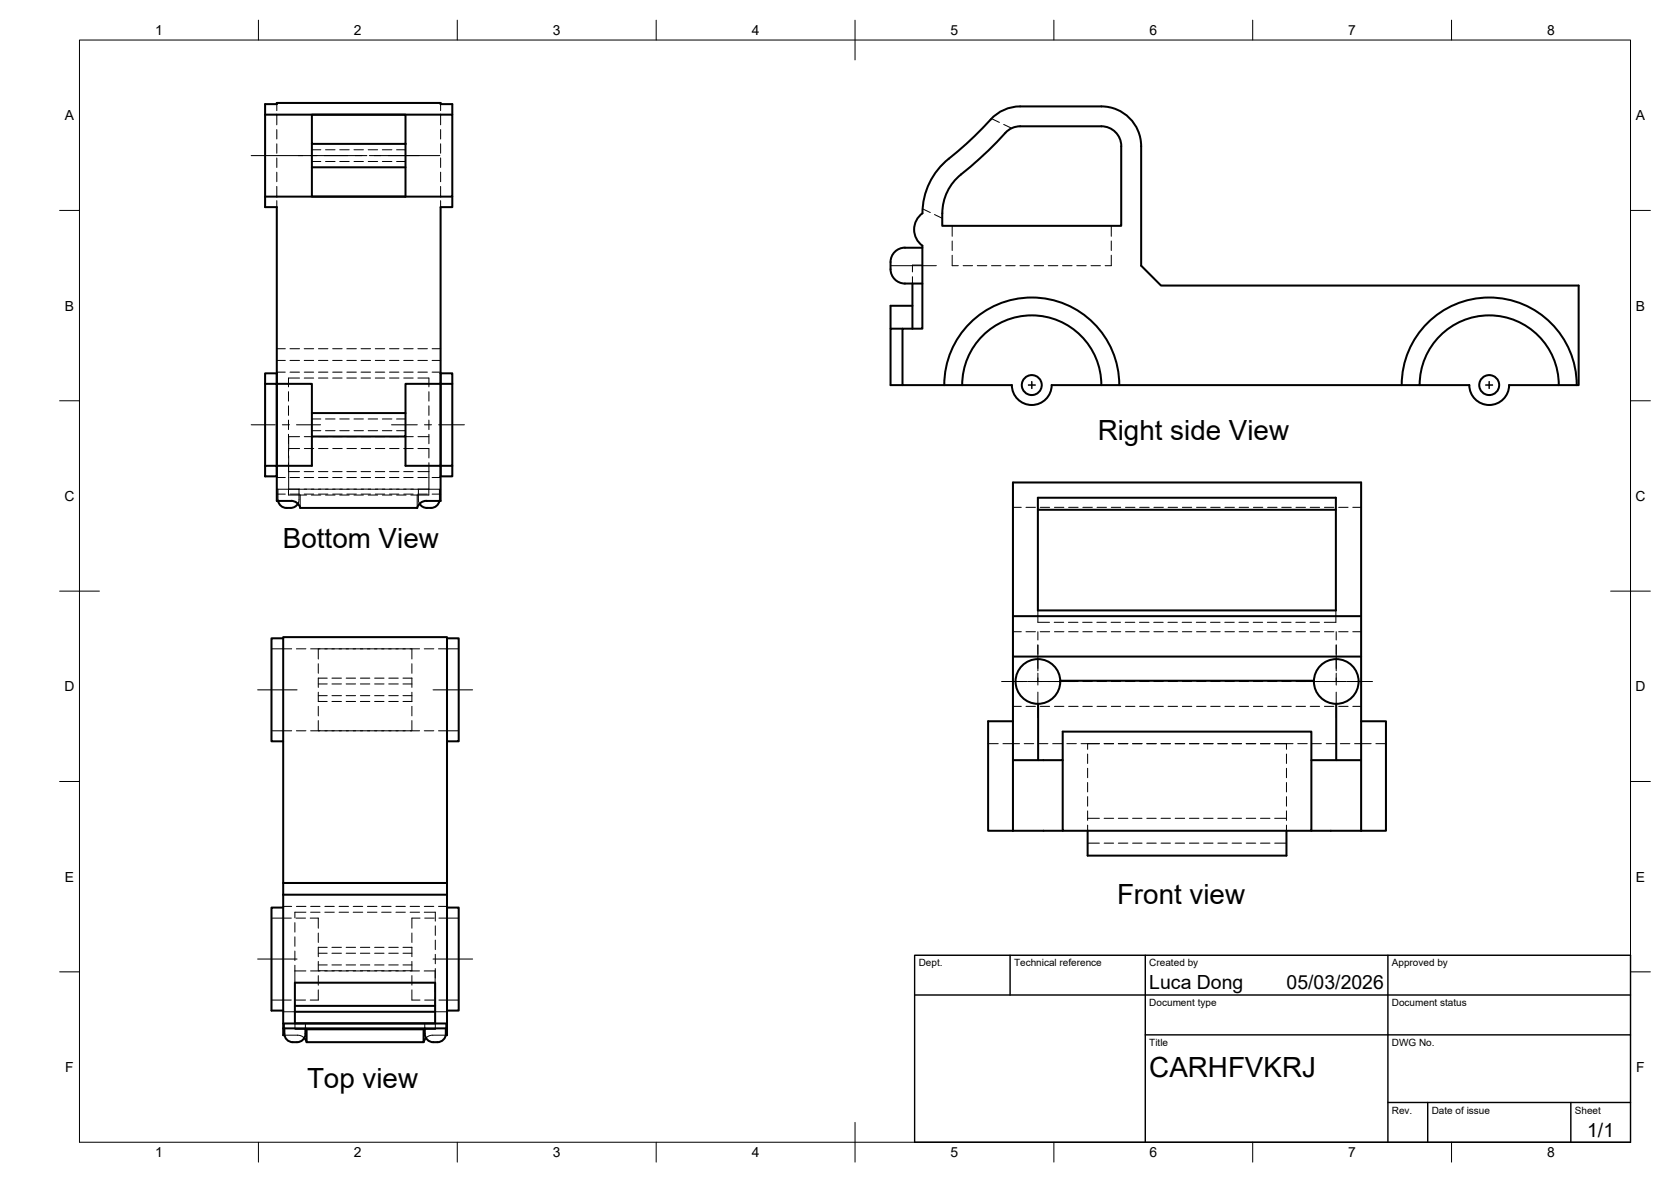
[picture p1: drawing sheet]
<svg xmlns="http://www.w3.org/2000/svg" width="420mm" height="297mm" viewBox="0 0 420 297" stroke-linecap="round" stroke-linejoin="round" font-family="sans-serif">
<!-- layer: Hidden -->
<g fill="none" stroke="#000" stroke-width=".25">
<path d="M69.6 39.7v2.4M69.6 36.1v2.4M69.6 32.6v2.3M69.6 29v2.4M69.6 26.2v1.6M78.4 37.6h2.3M81.9 37.6h2.3M85.4 37.6h2.4M89 37.6h2.4M92.6 37.6h2.4M96.1 37.6h2.4M99.7 37.6h2.3"/>
<path d="M110.8 26.2v1.6M110.8 29v2.4M110.8 32.6v2.3M110.8 36.1v2.4M110.8 39.7v2.4M249.3 29.8l2 1M252.4 31.3l2 .9M69.6 50.4v1.7M69.6 46.8v2.4M69.6 43.3v2.4M78.4 40.6h2.3M81.9 40.6h2.3"/>
<path d="M85.4 40.6h2.4M89 40.6h2.4M92.6 40.6h2.4M96.1 40.6h2.4M99.7 40.6h2.3M110.8 43.3v2.4M110.8 46.8v2.4M110.8 50.4v1.7M232 52.5l1.9 .9M235 53.9l1.9 .9M239.4 56.8v2.6M279.4 56.8v2.6"/>
<path d="M229.4 69.5v1.8h2.5M231.9 66.6h-2.5v1.7M239.4 64.1v2.7h1.6M239.4 60.6v2.4M242.2 66.8h2.3M245.7 66.8h2.4M249.3 66.8h2.4M252.9 66.8h2.3M256.5 66.8h2.3M260 66.8h2.4M263.6 66.8h2.4M267.2 66.8h2.4"/>
<path d="M270.7 66.8h2.4M274.3 66.8h2.4M279.4 64.1v2.7h-1.5M279.4 60.6v2.4M69.6 87.6h2.1M69.6 90.6h2.1M69.6 93.5h2.1M72.5 98.4v2.4M72.9 87.6h2.4M72.9 90.6h2.4M72.9 93.5h2.4M75.3 95h-2.8v2.2"/>
<path d="M76.5 87.6h2.4M76.5 90.6h2.4M76.5 95h2.4M76.5 93.5h2.4M80.1 87.6h2.3M80.1 90.6h2.3M80.1 95h2.3M80.1 93.5h2.3M83.7 87.6h2.3M83.7 90.6h2.3M83.7 95h2.3M83.7 93.5h2.3"/>
<path d="M87.2 87.6h2.4M87.2 90.6h2.4M87.2 95h2.4M87.2 93.5h2.4M90.8 87.6h2.4M90.8 90.6h2.4M90.8 95h2.4M90.8 93.5h2.4M94.4 87.6h2.3M94.4 90.6h2.3M94.4 95h2.3M94.4 93.5h2.3"/>
<path d="M97.9 87.6h2.4M97.9 90.6h2.4M97.9 95h2.4M97.9 93.5h2.4M101.5 87.6h2.4M101.5 90.6h2.4M101.5 95h2.4M101.5 93.5h2.4M105.1 87.6h2.4M105.1 90.6h2.4M105.1 95h2.7v2.2M105.1 93.5h2.4"/>
<path d="M107.8 98.4v2.4M108.6 87.6h2.2M108.6 90.6h2.2M108.6 93.5h2.2M72.5 102v2.4M72.5 105.6v2.4M72.5 109.1v2.4M72.5 112.7v2.4M72.5 116.3v2.2h2.8M72.6 114.5v8.4h2.7M72.6 112.7h2.7M75.3 109.7h-2.7v3.6"/>
<path d="M76.5 118.5h2.4M76.5 112.7h2.4M76.5 109.7h2.4M78.4 108.2h2.3M78.4 105.3h2.3M80.1 118.5h2.3M80.1 112.7h2.4M80.1 109.7h2.4M81.9 108.2h2.3M81.9 105.3h2.3M83.7 118.5h2.3M83.7 112.7h2.3"/>
<path d="M83.7 109.7h2.3M85.4 108.2h2.4M85.4 105.3h2.4M87.2 118.5h2.4M87.2 112.7h2.4M87.2 109.7h2.4M89 108.2h2.4M89 105.3h2.4M90.8 118.5h2.4M90.8 112.7h2.4M90.8 109.7h2.4M92.6 108.2h2.4"/>
<path d="M92.6 105.3h2.4M94.4 118.5h2.3M94.4 112.7h2.4M94.4 109.7h2.4M96.1 108.2h2.4M96.1 105.3h2.4M97.9 118.5h2.4M98 112.7h2.3M98 109.7h2.3M99.7 108.2h2.3M99.7 105.3h2.3M101.5 112.7h2.4"/>
<path d="M101.5 109.7h2.4M101.5 118.5h2.4M105.1 118.5h2.7M105.1 112.7h2.7v2.4M105.1 109.7h2.7M107.8 118.5v4.4h-2.7M107.8 102v2.4M107.8 105.6v2.4M107.8 109.1v2.4M107.8 116.3v2.2M69.6 120h2.1M69.6 122.9h2.9"/>
<path d="M69.6 124.2h2.1M69.9 122.9v3M72.5 122.9h2.7v1.5a3.1 3.1 0 0 1-.3 2.2M72.5 122.9v1.5h4.6M72.9 120h2.4M72.9 124.2h2.4M75.2 122.9h1.9M75.5 124.4v3.2M76.5 120h2.4M76.5 124.2h2.4M76.5 122.9h2.4M78.3 124.4h2.4"/>
<path d="M78.3 122.9h2.4M80.1 120h2.3M80.1 124.2h2.3M80.1 122.9h2.4M81.9 124.4h2.3M81.9 122.9h2.3M83.7 120h2.3M83.7 124.2h2.3M83.7 122.9h2.3M85.4 124.4h2.4M85.4 122.9h2.4M87.2 120h2.4"/>
<path d="M87.2 124.2h2.4M87.2 122.9h2.4M89 124.4h2.4M89 122.9h2.4M90.8 120h2.4M90.8 124.2h2.4M90.8 122.9h2.4M92.6 124.4h2.4M92.6 122.9h2.4M94.4 120h2.3M94.4 124.2h2.3M94.4 122.9h2.4"/>
<path d="M96.1 124.4h2.4M96.1 122.9h2.4M97.9 120h2.4M97.9 124.2h2.4M98 122.9h2.3M99.7 124.4h2.4M99.7 122.9h2.4M101.5 122.9h2.4M101.5 120h2.4M101.5 124.2h2.4M103.3 122.9h1.9M104.9 124.4v3.2"/>
<path d="M105.1 120h2.4M105.1 124.2h2.4M107.8 122.9h-2.6v1.5a3.1 3.1 0 0 0 .3 2.2M107.8 122.9v1.5h-4.5M107.8 122.9h3M108.6 120h2.2M108.6 124.2h2.2M110.5 122.9v3M254.7 127.5h2.1M258 127.5h2.3M261.6 127.5h2.3M265.1 127.5h2.4"/>
<path d="M268.7 127.5h2.4M272.3 127.5h2.4M275.8 127.5h2.4M279.4 127.5h2.4M283 127.5h2.4M286.6 127.5h2.3M290.1 127.5h2.4M293.7 127.5h2.4M297.3 127.5h2.4M300.9 127.5h2.3M304.4 127.5h2.4M308 127.5h2.4"/>
<path d="M311.6 127.5h2.3M315.2 127.5h2.3M318.7 127.5h2.4M322.3 127.5h2.4M325.9 127.5h2.4M329.4 127.5h2.4M333 127.5h2.4M336.6 127.5h2.4M340.1 127.5h2.1M254.7 158.8h2.1M258 158.8h2.3M261 153.4v3h2.9"/>
<path d="M261 158.8v2M261.6 158.8h2.3M265.1 156.4h2.4M265.1 158.8h2.4M268.6 156.4h2.4M268.7 158.8h2.4M272.2 156.4h2.4M272.3 158.8h2.4M275.8 156.4h2.4M275.8 158.8h2.4M279.4 156.4h2.3M279.4 158.8h2.4"/>
<path d="M282.9 156.4h2.4M283 158.8h2.4M286.5 156.4h2.4M286.6 158.8h2.3M290.1 156.4h2.4M290.1 158.8h2.4M293.7 156.4h2.3M293.7 158.8h2.4M297.2 156.4h2.4M297.3 158.8h2.4M300.8 156.4h2.4M300.9 158.8h2.3"/>
<path d="M304.4 156.4h2.4M304.4 158.8h2.4M308 156.4h2.3M308 158.8h2.4M311.5 156.4h2.4M311.6 158.8h2.3M315.1 156.4h2.4M315.2 158.8h2.3M318.7 156.4h2.4M318.7 158.8h2.4M322.2 156.4h2.4M322.3 158.8h2.4"/>
<path d="M325.8 156.4h2.4M325.9 158.8h2.4M329.4 156.4h2.4M329.4 158.8h2.4M333 158.8h2.4M335.9 153.4v3h-2.9M336 158.8v2M336.6 158.8h2.4M340.1 158.8h2.1M68.3 163.1h5M74.5 163.1h2.4M78.1 163.1h27.4"/>
<path d="M80 177.5v2.4M80 174v2.3M80 170.4v2.3M80 166.8v2.4M80 163.1v2.5M80 170.4h2.3M80 176.3h2.3M80 171.9h2.3M80 174.8h2.3M83.5 170.4h2.4M83.5 176.3h2.4M83.5 171.9h2.4"/>
<path d="M83.5 174.8h2.4M87 170.4h2.4M87 176.3h2.4M87 171.9h2.4M87 174.8h2.4M90.6 170.4h2.4M90.6 176.3h2.4M90.6 171.9h2.4M90.6 174.8h2.4M94.2 170.4h2.4M94.2 176.3h2.4M94.2 171.9h2.4"/>
<path d="M94.2 174.8h2.4M97.7 170.4h2.4M97.7 176.3h2.4M97.7 171.9h2.4M97.7 174.8h2.4M101.3 170.4h2.3M101.3 176.3h2.3M101.3 171.9h2.3M101.3 174.8h2.3M103.6 163.1v2.5M103.6 166.8v2.4M103.6 170.4v2.3"/>
<path d="M103.6 174v2.3M103.6 177.5v2.4M106.7 163.1h2.4M110.3 163.1h5M254.7 177.5h2.1M254.7 171.3h2.5M258 177.5h2.3M258.4 171.3h5.5M261 162v2.4M261 165.6v2.4M261 169.2v2.1M261.6 177.5h2.3"/>
<path d="M265.1 177.5h2.4M265.1 171.3h2.4M268.7 177.5h2.4M268.7 171.3h2.4M272.3 177.5h2.4M272.3 171.3h2.4M275.8 177.5h2.4M275.8 171.3h2.4M279.4 177.5h2.4M279.4 171.3h2.4M283 177.5h2.4M283 171.3h2.4"/>
<path d="M286.6 177.5h2.3M286.6 171.3h2.3M290.1 177.5h2.4M290.1 171.3h2.4M293.7 177.5h2.4M293.7 171.3h2.4M297.3 177.5h2.4M297.3 171.3h2.4M300.9 177.5h2.3M300.9 171.3h2.3M304.4 177.5h2.4M304.4 171.3h2.4"/>
<path d="M308 177.5h2.4M308 171.3h2.4M311.6 177.5h2.3M311.6 171.3h2.3M315.2 177.5h2.3M315.2 171.3h2.3M318.7 177.5h2.4M318.7 171.3h2.4M322.3 177.5h2.4M322.3 171.3h2.4M325.9 177.5h2.4M325.9 171.3h2.4"/>
<path d="M329.4 177.5h2.4M329.4 171.3h2.4M333 177.5h2.4M333 171.3h5.5M336 162v2.4M336 165.6v2.4M336 169.2v2.1M336.6 177.5h2.4M339.7 171.3h2.5M340.1 177.5h2.1M68.3 183.6h5M74.5 183.6h2.4"/>
<path d="M78.1 183.6h27.4M80 181.1v2.5M103.6 181.1v2.5M106.7 183.6h2.4M110.3 183.6h5M248.5 186.9h2.5M252.2 186.9h4.1M257.5 186.9h2.4M261.1 186.9h2.4M264.7 186.9h2.4M268.2 186.9h2.4M271.8 186.9h4.6h-2.9v1.4"/>
<path d="M273.5 189.5v2.4M273.5 193.1v2.3M273.5 196.6v2.4M277.6 186.9h2.4M281.2 186.9h2.4M284.8 186.9h2.3M288.4 186.9h2.3M291.9 186.9h2.4M295.5 186.9h2.4M299.1 186.9h2.4M302.6 186.9h2.4M306.2 186.9h2.4"/>
<path d="M309.8 186.9h2.4M313.4 186.9h2.3M316.9 186.9h2.4M320.5 186.9h4.6M323.5 196.6v2.4M323.5 193.1v2.3M323.5 189.5v2.4M323.5 186.9v1.4M326.3 186.9h2.4M329.9 186.9h2.4M333.5 186.9h2.3M337 186.9h2.4"/>
<path d="M340.6 186.9h4.2M345.9 186.9h2.6M273.5 200.2v2.4M273.5 203.8v2.4M273.5 207.4v1.4M273.5 205.6h2.9M273.5 211.9h2.9M277.6 205.6h2.4M277.6 211.9h2.4M281.2 205.6h2.4M281.2 211.9h2.4M284.8 205.6h2.3"/>
<path d="M284.8 211.9h2.3M288.4 205.6h2.3M288.4 211.9h2.3M291.9 205.6h2.4M291.9 211.9h2.4M295.5 205.6h2.4M295.5 211.9h2.4M299.1 205.6h2.4M299.1 211.9h2.4M302.6 205.6h2.4M302.6 211.9h2.4M306.2 205.6h2.4"/>
<path d="M306.2 211.9h2.4M309.8 205.6h2.4M309.8 211.9h2.4M313.4 205.6h2.3M313.4 211.9h2.3M316.9 205.6h2.4M316.9 211.9h2.4M320.5 205.6h3M320.5 211.9h3M323.5 207.4v1.4M323.5 203.8v2.4M323.5 200.2v2.4"/>
<path d="M68.3 230.7h4.9M71.2 227.8h2.1M74.1 231.9v2.3M74.1 235.4v2.4M74.1 239v2.4M74.4 230.7h2.4M74.5 227.8h2.4M76.9 229.2h-2.8v1.5M78 230.7h2v2.6M78.1 229.2h2.4M78.1 227.8h2.4M80 234.5v2.3"/>
<path d="M80 239.6h2.3M81.7 229.2h2.4M81.7 227.8h2.4M82.3 238.1l-2.3-.1v2.4M83.5 238.1h2.4M83.5 239.6h2.4M85.3 229.2h2.3M85.3 227.8h2.3M87 238.1h2.4M87 239.6h2.4M88.8 229.2h2.4M88.8 227.8h2.4"/>
<path d="M90.6 238.1h2.4M90.6 239.6h2.4M92.4 229.2h2.4M92.4 227.8h2.4M94.2 238.1h2.4M94.2 239.6h2.4M96 229.2h2.3M96 227.8h2.3M97.7 238.1h2.4M97.7 239.6h2.4M99.5 229.2h2.4M99.5 227.8h2.4"/>
<path d="M101.3 238.1l2.3-.1v2.4M101.3 239.6h2.3M103.1 229.2h2.4M103.1 227.8h2.4M103.6 234.5v2.3M105.6 230.7h-2v2.6M106.7 229.2h2.8v2.3M106.7 227.8h2.4M106.8 230.7h2.4M109.5 232.7v2.4M109.5 236.2v2.4M109.5 239.8v2.4"/>
<path d="M110.3 227.8h2.1M110.4 230.7h4.9M68.3 251.3h4.9M71.2 254.3h2.9M71.5 257.2v1.2M74.1 242.6v4.4M74.1 244h2.8M74.2 257.2v1.5h2.6M74.4 251.3h2.4M76.8 257.2v1.2M78.1 244h2.4M80 241.6v2.4"/>
<path d="M80 245.2v2.4M80 248.8v2.5h-2M80 244h2.3M80 242.5h2.3M81.7 244h2.3M83.5 244h2.4M83.5 242.5h2.4M85.2 244h2.4M87 244h2.4M87 242.5h2.4M88.8 244h2.4M90.6 244h2.4"/>
<path d="M90.6 242.5h2.4M92.4 244h2.4M94.2 244h2.4M94.2 242.5h2.4M95.9 244h2.4M97.7 244h2.4M97.7 242.5h2.4M99.5 244h2.4M101.3 244h2.3M101.3 242.5h2.3M103.1 244h2.4M103.6 248.8v2.5h2"/>
<path d="M103.6 245.2v2.4M103.6 241.6v2.4M106.7 244h2.7M106.8 251.3h2.4M106.8 257.2v1.2M109.4 254.3h3M109.4 252.8h.1M109.5 257.2v1.5h-2.7M109.5 243.4v6M109.5 250.5v2.3M110.4 251.3h4.9M112.1 257.2v1.2"/>
<path d="M71.5 260.1l3.7 .1 1.3 .6M112.1 260.1l-3.7 .1-1.3 .6"/>
</g>
<!-- layer: Visible -->
<g fill="none" stroke="#000" stroke-width=".51">
<path d="M66.7 28.8h47v20.6h-47M66.7 28.8v23.3h2.9v65v-20.6h-2.9M66.7 28.8v-2.6h2.9v-.3h41.2v.3h2.9v2.6M78.4 36.2v5.8h23.6M102 36.2h-23.6v-7.4h23.6v20.6h-23.6v-7.4M238.6 39.9a17.5 17.5 0 0 0-6.7 13.7 5 5 0 0 0 0 8.1v20.9h-5v14.2h27.5M256.5 31.7h20.4M256.5 26.7h20.4M256.5 31.7l-1.2 .2-1.1 .4-1.4 1.1a88.2 88.2 0 0 1-11.1 10.4M256.5 26.7a10 10 0 0 0-7.4 3.3 88 88 0 0 1-10.6 9.9M276.9 31.7a5 5 0 0 1 5 5M276.9 26.7a10 10 0 0 1 10 10"/>
<path d="M281.9 36.8v20h-45a15.9 15.9 0 0 1 1.5-9.1l1.8-2.5 1.5-1.4M286.9 36.8v30l5 5h105v25h-17.5M113.7 49.4v2.7h-2.9v44.4M223.9 65.9v.9a3.9 3.9 0 0 0 3.6 4.5M227.5 71.3h4.4M227.5 62.3h4.4M227.5 62.2a3.6 3.6 0 0 0-3.6 3.6M229.4 71.3v11.3M229.4 76.8h-5.5v5.8M110.8 96.5v20.6h-8.8v-7.4M110.8 96.5v23.2h2.9v-2.6M110.8 96.5h2.9v20.6h-2.9v8.8h-3.6"/>
<path d="M113.7 96.5v-2.7h-2.9v2.7h-8.8v7.3h-23.6v-7.3h-8.8v-2.7h-2.9v23.3M226.9 82.6h-3v14.2h3M237.4 96.8a22 22 0 0 1 22-22 22 22 0 0 1 22 22M241.9 96.8a17.5 17.5 0 0 1 17.5-17.5 17.5 17.5 0 0 1 17.5 17.5M254.4 96.8a5 5 0 0 0 5 5 5 5 0 0 0 5-5M264.4 96.8h105M352.4 96.8a22 22 0 0 1 22-22 22 22 0 0 1 22.1 22M357 96.8a17.5 17.5 0 0 1 17.4-17.5 17.5 17.5 0 0 1 17.5 17.5M369.4 96.8a5 5 0 0 0 5 5 5 5 0 0 0 5.1-5M66.7 117.1h2.9v2.6h-2.9zM78.4 103.8v13.3h-8.8v8.8h3.6M102 103.8v5.9h-23.6"/>
<path d="M69.9 125.9a2.69 2.69 0 0 0 3 1.7h.2M73.2 125.9a2.36 2.36 0 0 1 2.3 1.7M74.9 126.6l-.6 .6-1.2 .4M75.5 127.6h29.4M107.2 125.9a2.36 2.36 0 0 0-2.3 1.7M110.5 125.9a2.4 2.4 0 0 1-2.9 1.7 2.23 2.23 0 0 1-2.1-1M261 125.1h74.9v28.3h-74.9zM261 128.1h74.9M254.7 154.8h87.5M71.2 160.4h-2.9v25.9h2.9M112.4 160.4h2.9v25.9h-2.9M254.7 165h87.5"/>
<path d="M261 176.9v14.1M266.6 171.1h63.8M336 176.9v14.1M254.7 191h12.5v-7.1h62.5v24.9h-62.5v-17.8M254.7 181.3h-6.2v27.5h6.2M329.7 191h12.5M342.2 181.3h6.3v27.5h-6.3M254.7 208.8v-87.6h87.5v87.6M254.7 208.8h12.5M273.5 208.8v6.2h50v-6.2M329.7 208.8h12.5M71.2 224.8v-2.9h41.2v2.9"/>
<path d="M71.2 221.9v-61.8h41.2v61.8M71.2 224.8v35.3h.3M71.2 228.1h-2.9v25.9h2.9M71.2 224.8h41.2M112.4 224.8v35.3h-.3M112.4 228.1h2.9v25.9h-2.9M71.2 257.2h41.2M71.2 258.4h41.2M71.5 258.4a2.9 2.9 0 0 0 1.1 3.2l1.3 .3a2.66 2.66 0 0 0 2.8-1.6l.1-1.6M74.1 247h35.3v10.2h-35.3zM74.1 254.3h35.3M74.1 252.8h35.3"/>
<path d="M76.8 258.4v.3h30M77.1 258.7v3.2h29.4v-3.2M106.8 258.4a2.9 2.9 0 0 0 1.1 3.2l1.3 .3a2.66 2.66 0 0 0 2.8-1.6l.1-.5M112.1 258.4v1.4M76.5 260.8l.6 1.1M107.1 260.8l-.6 1.1"/>
<circle cx="259.4" cy="96.8" r="2.51"/>
<circle cx="374.4" cy="96.8" r="2.51"/>
<circle cx="261" cy="171.3" r="5.6"/>
<circle cx="336" cy="171.3" r="5.6"/>
</g>
<!-- layer: BORDER -->
<g fill="none" stroke="#000" stroke-width=".25">
<path d="M20 10.1h390v276.9h-390zM65 5.1v5M115 5.1v5M165 5.1v5M215 5.1v10M265 5.1v5M315 5.1v5M365 5.1v5M15 52.9h5M410 52.9h5M15 100.7h5M410 100.7h5"/>
<path d="M15 148.6h10M405 148.6h10M15 196.4h5M410 196.4h5M15 244.2h5M410 244.2h5M65 287v5M115 287v5M165 287v5M215 282.1v9.9M265 287v5M315 287v5"/>
<path d="M365 287v5"/>
</g>
<!-- layer: TITLEBLOCK -->
<path d="M230 240.1h180v46.9h-180zM230 250h180M254 240.1v9.9M288 240.1v46.9M349 240.1v46.9M288 260.1h122M349 277.1h61M359 277.1v9.9M395 277.1v9.9" fill="none" stroke="#000" stroke-width=".36"/>
<!-- layer: Smart Centers -->
<g fill="none" stroke="#000" stroke-width=".25">
<path d="M63.2 39.1h29M92.9 39.1h17.7M224 66.8h11.4M258.6 96.8h1.7M259.4 95.9v1.7M373.5 96.8h1.8M374.4 95.9v1.7M63.2 106.8h6M71 106.8h1.8M74.5 106.8h6.1M98.4 106.8h6.5M106.7 106.8h1.8"/>
<path d="M110.3 106.8h6.5M64.8 173.4h9.9M108.9 173.4h9.9M251.8 171.3h6.5M260.1 171.3h1.8M261 162.1v6.5M261 170.4v1.8M261 173.9v6.5M263.7 171.3h6.4M326.9 171.3h6.4M335.1 171.3h1.8M336 162.1v6.5"/>
<path d="M336 170.4v1.8M336 173.9v6.5M338.6 171.3h6.5M64.8 241h9.9M108.9 241h9.9"/>
</g>
<g font-size="7">
<text x="276" y="110.5">Right side View</text>
<text x="71.1" y="137.7">Bottom View</text>
<text x="280.9" y="227.1">Front view</text>
<text x="77.2" y="273.3">Top view</text>
<text x="289" y="270.6">CARHFVKRJ</text>
</g>
<g font-size="4.9">
<text x="289" y="248.5">Luca Dong</text>
<text x="323.5" y="248.5">05/03/2026</text>
<text x="399.1" y="285.7">1/1</text>
</g>
<g font-size="3.5">
<text x="39" y="8.8">1</text>
<text x="89" y="8.8">2</text>
<text x="139" y="8.8">3</text>
<text x="189" y="8.8">4</text>
<text x="239" y="8.8">5</text>
<text x="289" y="8.8">6</text>
<text x="339" y="8.8">7</text>
<text x="389" y="8.8">8</text>
<text x="16.3" y="30.2">A</text>
<text x="411.3" y="30.2">A</text>
<text x="16.3" y="78">B</text>
<text x="411.3" y="78">B</text>
<text x="16.2" y="125.9">C</text>
<text x="411.2" y="125.9">C</text>
<text x="16.2" y="173.7">D</text>
<text x="411.2" y="173.7">D</text>
<text x="16.3" y="221.6">E</text>
<text x="411.3" y="221.6">E</text>
<text x="16.4" y="269.4">F</text>
<text x="411.4" y="269.4">F</text>
<text x="39" y="290.8">1</text>
<text x="89" y="290.8">2</text>
<text x="139" y="290.8">3</text>
<text x="189" y="290.8">4</text>
<text x="239" y="290.8">5</text>
<text x="289" y="290.8">6</text>
<text x="339" y="290.8">7</text>
<text x="389" y="290.8">8</text>
</g>
<g font-size="2.5">
<text x="231" y="242.9">Dept.</text>
<text x="255" y="242.9">Technical reference</text>
<text x="289" y="242.9">Created by</text>
<text x="350" y="242.9">Approved by</text>
<text x="289" y="252.8">Document type</text>
<text x="350" y="252.8">Document status</text>
<text x="289" y="262.9">Title</text>
<text x="350" y="262.9">DWG No.</text>
<text x="350" y="279.9">Rev.</text>
<text x="360" y="279.9">Date of issue</text>
<text x="396" y="279.9">Sheet</text>
</g>
</svg>
